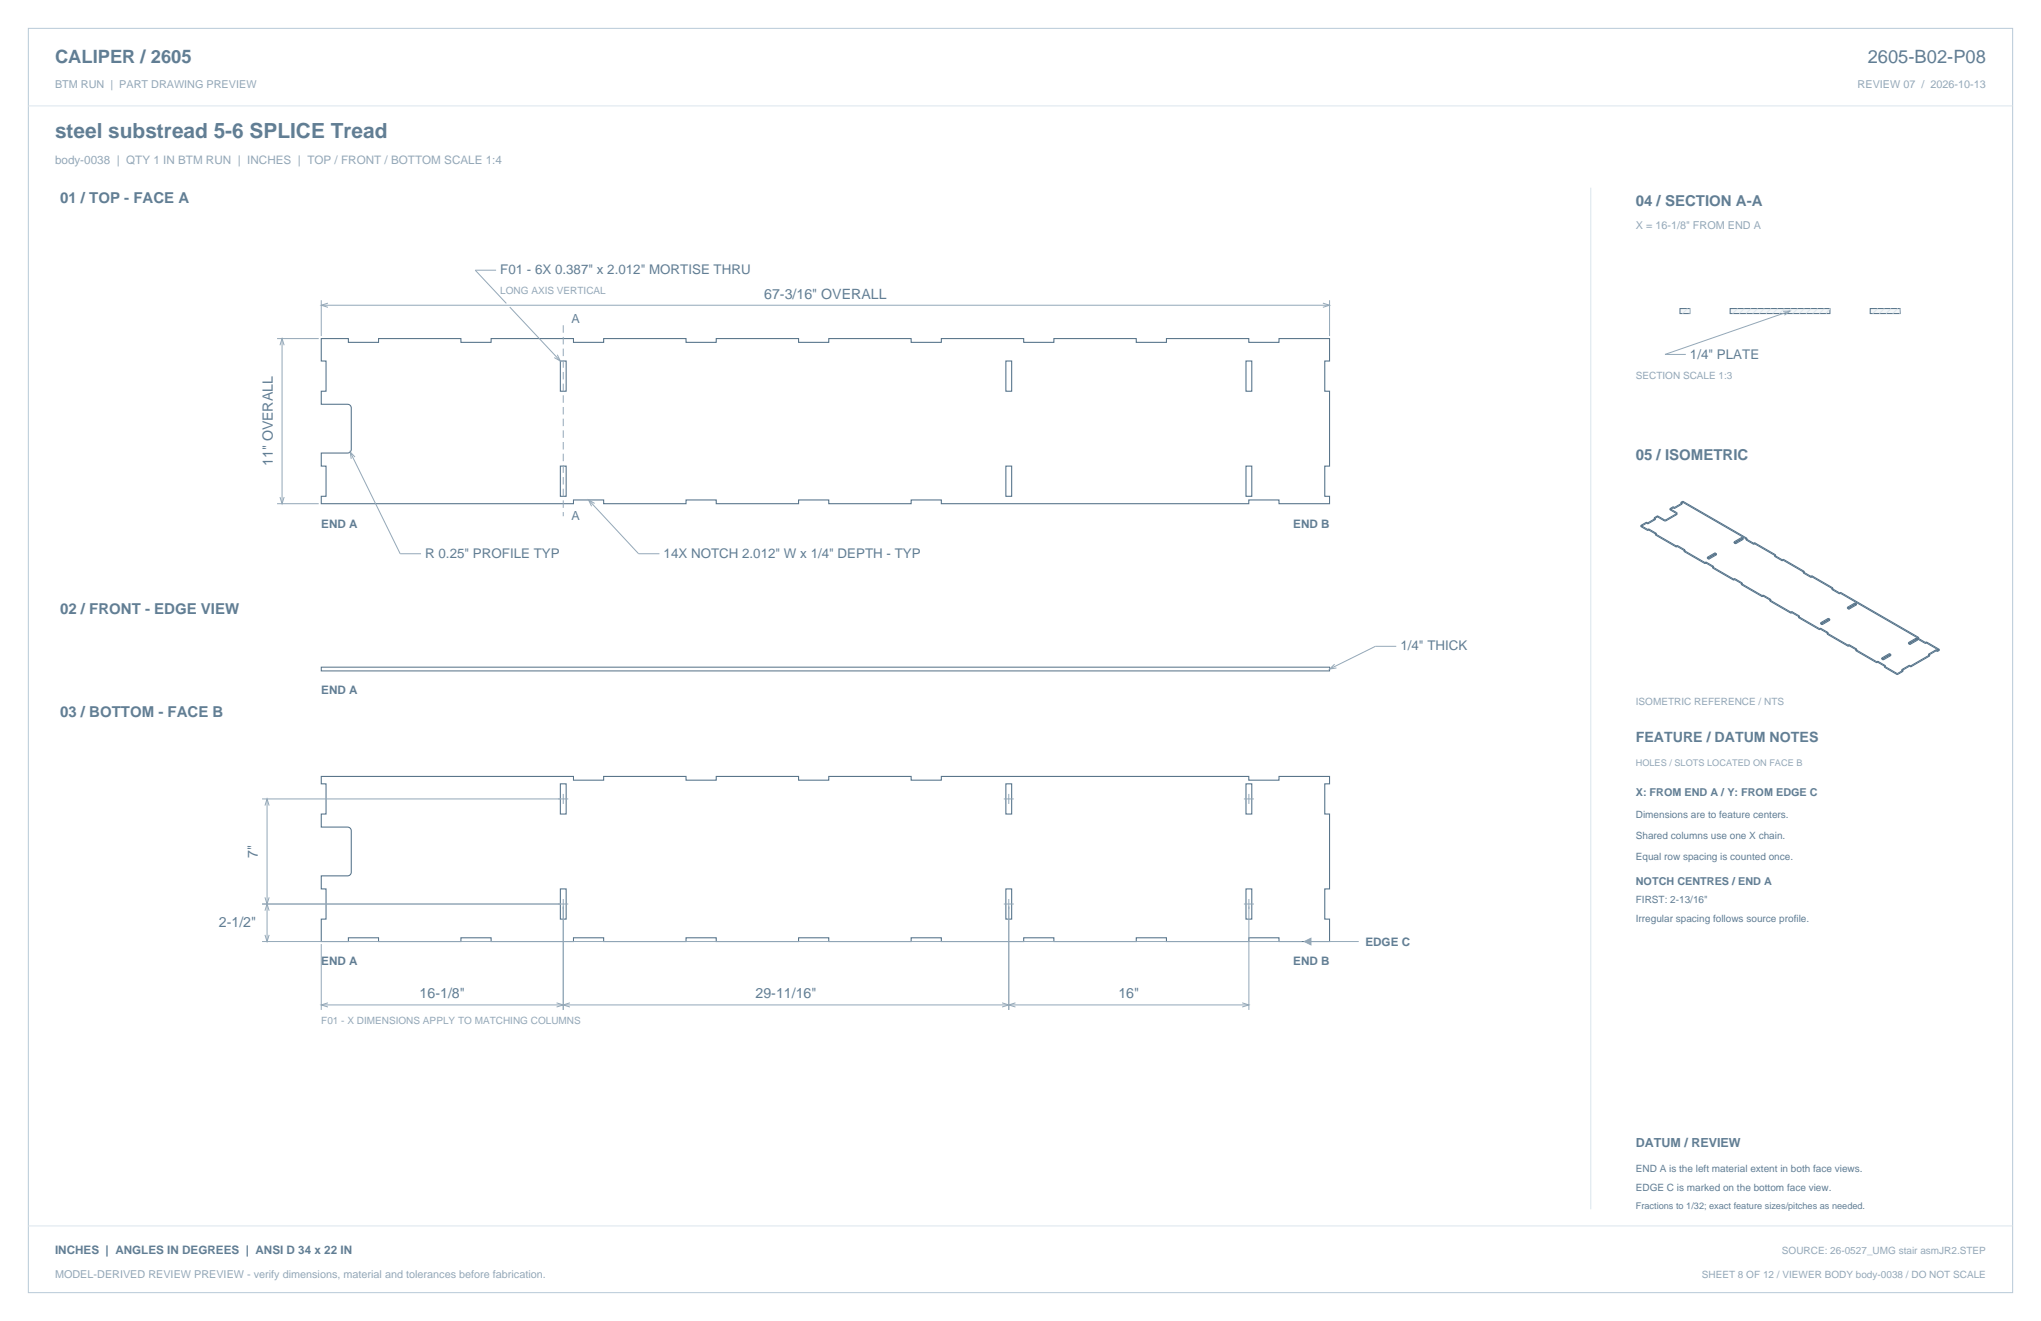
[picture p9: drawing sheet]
<svg xmlns="http://www.w3.org/2000/svg" width="864mm" height="559mm" viewBox="0 0 864 559" stroke-linecap="round" stroke-linejoin="round" font-family="sans-serif">
<path d="M12 12h839.6v534.8h-839.6z" fill="none" stroke="#b8cad8" stroke-width=".42"/>
<path d="M12 44.8h839.6M673.1 79.4v432.1" fill="none" stroke="#dbe5ed" stroke-width=".42"/>
<g fill="none" stroke="#536f85" stroke-width=".44">
<path d="M135.9 143.2h11.5v1.6h12.8v-1.6h34.8v1.6h12.8v-1.6h34.9v1.6h12.7v-1.6h34.9v1.6h12.8v-1.6h34.8v1.6h12.8v-1.6h34.8v1.6h12.8v-1.6h34.9v1.6h12.7v-1.6h34.9v1.6h12.8v-1.6h34.8v1.6h12.8v-1.6h21.4v9.5h-2.1v12.8h2.1v31.7h-2.1v12.7h2.1v3.2h-21.4v-1.6h-12.8v1.6h-130.1v-1.6h-12.8v1.6h-34.8v-1.6h-12.8v1.6h-34.8v-1.6h-12.8v1.6h-34.9v-1.6h-12.7v1.6h-106.8v-3.2h2.1v-12.7h-2.1v-5.6h11.3l1-.5 .4-1v-17.5l-.2-.9-1.3-.7h-11.2v-5.5h2.1v-12.8h-2.1zM237.1 152.7h2.5v12.8h-2.5zM425.6 152.7h2.5v12.8h-2.5zM527.2 152.7h2.5v12.8h-2.5zM237.1 197.2h2.5v12.7h-2.5zM425.6 197.2h2.5v12.7h-2.5zM527.2 197.2h2.5v12.7h-2.5zM135.9 328.4h106.8v1.6h12.7v-1.6h34.9v1.6h12.8v-1.6h34.8v1.6h12.8v-1.6h34.8v1.6h12.8v-1.6h130.1v1.6h12.8v-1.6h21.4v3.2h-2.1v12.7h2.1v31.7h-2.1v12.8h2.1v9.5h-21.4v-1.6h-12.8v1.6h-34.8v-1.6h-12.8v1.6h-34.9v-1.6h-12.7v1.6h-34.9v-1.6h-12.8v1.6h-34.8v-1.6h-12.8v1.6h-34.8v-1.6h-12.8v1.6h-34.9v-1.6h-12.7v1.6h-34.9v-1.6h-12.8v1.6h-34.8v-1.6h-12.8v1.6h-11.5v-9.5h2.1v-12.8h-2.1v-5.5h11.3l1-.5 .4-1.1v-17.5l-.2-.8-1.3-.7h-11.2v-5.6h2.1v-12.7h-2.1zM237.1 331.6h2.5v12.7h-2.5zM425.6 331.6h2.5v12.7h-2.5zM527.2 331.6h2.5v12.7h-2.5zM237.1 376h2.5v12.8h-2.5z"/>
<path d="M425.6 376h2.5v12.8h-2.5zM527.2 376h2.5v12.8h-2.5z"/>
</g>
<g fill="none" stroke="#93a8b9" stroke-width=".42">
<path d="M209.9 114.3h-8.8l13.1 14M135.9 127v15.2M135.9 129.1h426.7M138.8 128.2l-2.9 .9 2.9 .9M215.7 129.9l21.4 22.8M559.7 128.2l2.9 .9-2.9 .9M562.6 127v15.2M117.2 143.2h17.7M118.5 146.1l.8-2.9 .9 2.9M119.3 143.2v69.9M235.8 150.1l1.3 2.6-2.6-1.4M148.2 191.2l21.1 43h8.9"/>
<path d="M150.2 193.3l-2-2.1 .4 2.9M117.2 213.1h17.7M118.5 210.3l.8 2.8 .9-2.8M249 211.5l21.2 22.7h8.8M251.6 213l-2.6-1.5 1.3 2.7M590.8 273.4h-8.8l-19.4 9.6M564.7 281l-2.1 2 2.9-.4M110.9 338h129.5M113 338v60.3M238.3 335.8v4.3M424.7 338h4.3M426.8 335.8v4.3"/>
<path d="M526.3 338h4.3M528.4 335.8v4.3M112.1 340.8l.9-2.8 .9 2.8M112.1 379.6l.9 2.8 .9-2.8M110.9 382.4h129.5M110.9 398.3h439.9M112.1 385.2l.9-2.8 .9 2.8M112.1 395.5l.9 2.8 .9-2.8M135.9 399.3v27.9M238.3 380.3v46.9M424.7 382.4h4.3M426.8 380.3v46.9"/>
<path d="M526.3 382.4h4.3M528.4 380.3v46.9M551.9 398.3h23M135.9 425.1h392.5M138.8 424.2l-2.9 .9 2.9 .9M235.5 424.2l2.8 .9-2.8 .9M241.1 424.2l-2.8 .9 2.8 .9M424 424.2l2.8 .9-2.8 .9M429.7 424.2l-2.9 .9 2.9 .9M525.6 424.2l2.8 .9-2.8 .9"/>
</g>
<path d="M238.3 137.6v80.8" fill="none" stroke="#93a8b9" stroke-width=".42" stroke-dasharray="3.2 1.8" stroke-linecap="butt"/>
<path d="M135.9 282.2h426.7v1.6h-426.7z" fill="none" stroke="#536f85" stroke-width=".42"/>
<path d="M551.9 398.3l2.8-1.4v2.8z" fill="#93a8b9" stroke="#93a8b9" stroke-width=".42"/>
<path d="M710.8 130.5h4.2v2.1h-4.2z" fill-rule="evenodd" fill="#f2f6f9" stroke="#536f85" stroke-width=".42"/>
<path d="M714 130.5l-2.1 2.1M715 130.5l-.3 2.1" fill="none" stroke="#dbe5ed" stroke-width=".42"/>
<path d="M732.1 130.5h42.2v2.1h-42.2z" fill-rule="evenodd" fill="#f2f6f9" stroke="#536f85" stroke-width=".42"/>
<g fill="none" stroke="#dbe5ed" stroke-width=".42">
<path d="M735.2 130.5l-2.1 2.1M738.1 130.5l-2.2 2.1M740.9 130.5l-2.1 2.1M743.7 130.5l-2.1 2.1M746.5 130.5l-2.1 2.1M749.4 130.5l-2.2 2.1M752.2 130.5l-2.1 2.1M755 130.5l-2.1 2.1M757.8 130.5l-2.1 2.1M760.6 130.5l-2.1 2.1M763.5 130.5l-2.2 2.1M766.3 130.5l-2.1 2.1"/>
<path d="M769.1 130.5l-2.1 2.1M771.9 130.5l-2.1 2.1M774.3 130.5l-1.7 2.1"/>
</g>
<path d="M791.3 130.5h12.7v2.1h-12.7z" fill-rule="evenodd" fill="#f2f6f9" stroke="#536f85" stroke-width=".42"/>
<path d="M794.5 130.5l-2.1 2.1M797.3 130.5l-2.1 2.1M800.2 130.5l-2.2 2.1M803 130.5l-2.1 2.1M804 130.5l-.3 2.1M12 518.6h839.6" fill="none" stroke="#dbe5ed" stroke-width=".42"/>
<path d="M754.5 131.7l2.9-.1-2.4 1.7M757.4 131.6l-52.9 18.3h8.8" fill="none" stroke="#93a8b9" stroke-width=".42"/>
<g fill="none" stroke="#536f85" stroke-width=".42">
<path d="M699.9 219v.5M699.9 219l.5 .3M699.9 219.5l.5 .3M700.4 219.3v.5M700.4 219.3l-3.2 1.9M700.4 219.8l-3.2 1.8M701.3 218.2l-1.4 .8M701.3 218.7l-1.4 .8M701.3 218.7l2.9 1.6M701.3 218.2v.5M701.3 218.2l2.9 1.6M704.2 219.8h.8"/>
<path d="M704.2 219.8v.5M705 219.8v.5M706.6 215.6l2.8 1.7M706.6 215.2v.4M706.6 215.2l2.8 1.6M708 214.4l-1.4 .8M708 214.8l-1.4 .8M708 214.4l.5 .3M708 214.8l.5 .3M708 214.4v.4M708.5 214.7v.4M709.4 217.3v.4"/>
<path d="M709.4 216.8v.5M709.4 217.7l-4.4 2.6M709.4 216.8v.9M709.4 217.3l-4.4 2.5M711.2 212.5l.6 .3M711.2 212.5v.4M711.2 212.9l.6 .3M711.8 212.8l-3.3 1.9M711.8 212.8v.4M711.8 213.2l-3.3 1.9M712 212.5l30 17.3M712 212.5l-.8 .4"/>
<path d="M712 212l27.2 15.7M712 212l-.8 .5M712 212v.5M694.3 222.3l2.9 1.7M694.3 222.3v.4M694.3 222.7l2.9 1.7M696.7 220.9l.5 .3M696.7 220.9l-2.4 1.4M696.7 221.3l.5 .3M696.7 220.9v.4M696.7 221.3l-2.4 1.4M697.2 224v.4"/>
<path d="M697.2 221.2v.4M697.6 224.2l11.7 6.8M697.6 223.7v.5M697.6 223.7l3.2 1.9M697.6 223.7l-.4 .3M697.6 224.2l-.4 .2M700.4 226.3l8.9 5.1M700.8 225.6l-.4 .2v.5M700.8 225.6v.5l-.4 .2M704.2 220.3h.8M709.3 231v.4M709.7 231.2l11.7 6.7"/>
<path d="M709.7 230.7l-.4 .3M709.7 230.7v.5M709.7 231.2l-.4 .2M709.7 230.7l3.3 1.9M712.5 233.3l8.9 5.1M713 232.6l-.5 .2v.5M713 232.6v.5l-.5 .2M721.4 237.9v.5M721.8 238.2l11.7 6.7M721.8 237.7l-.4 .2M721.8 237.7l3.3 1.9M721.8 238.2l-.4 .2"/>
<path d="M721.8 237.7v.5M722.4 235.7v.5M722.4 235.7l.6 .4M722.4 236.2l.6 .4M723 236.1v.5M725.1 239.6v.5l-.4 .2M725.1 239.6l-.4 .2v.5M725.7 233.9l.6 .3M725.7 233.9v.4M725.7 234.3l-3.3 1.9M725.7 233.9l-3.3 1.8M725.7 234.3l.6 .4"/>
<path d="M726.3 234.7l-3.3 1.9M726.3 234.2l-3.3 1.9M726.3 234.2v.5M733.7 229.7l.6 .3M733.7 229.2l.6 .4M733.7 229.2v.5M734.3 229.6v.4M737 227.3l.6 .4M737 227.8l-3.3 1.9M737 227.3l-3.3 1.9M737 227.8l.6 .4M737 227.3v.5"/>
<path d="M737.6 228.2l-3.3 1.8M737.6 227.7l-3.3 1.9M737.6 227.7v.5M738.8 228.4l3.2 1.9M739.2 227.7v.5l-.4 .2M739.2 227.7l-.4 .2v.5M742 229.8v.5M742.4 230l11.7 6.8M742.4 229.6l8.9 5.1M742.4 230l-.4 .3M742.4 229.6l-.4 .2M742.4 229.6v.4"/>
<path d="M750.9 235.4l3.2 1.9M751.3 234.7v.5l-.4 .2M751.3 234.7l-.4 .2v.5M754.1 236.8v.5M754.5 237l11.8 6.8M754.5 237l-.4 .3M754.5 236.6l-.4 .2M754.5 236.6l8.9 5.1M754.5 236.6v.4M724.7 240.3l8.8 5.1M733.5 244.9v.5M733.9 245.2l11.7 6.7"/>
<path d="M733.9 244.7v.5M733.9 244.7l3.3 1.9M733.9 244.7l-.4 .2M733.9 245.2l-.4 .2M736.8 247.3l8.8 5.1M737.2 246.6v.5l-.4 .2M737.2 246.6l-.4 .2v.5M745.6 251.9v.5M746 252.2l11.8 6.7M746 251.7l3.3 1.9M746 251.7l-.4 .2M746 251.7v.5"/>
<path d="M746 252.2l-.4 .2M748.9 254.3l8.9 5.1M749.3 253.6l-.4 .2v.5M749.3 253.6v.4l-.4 .3M757.8 258.9v.5M758.2 259.2l11.7 6.7M758.2 258.7v.5M758.2 258.7l3.2 1.9M758.2 258.7l-.4 .2M758.2 259.2l-.4 .2M763 242.4l3.3 1.9M763.4 241.7v.4l-.4 .3"/>
<path d="M763.4 241.7l-.4 .2v.5M766.3 243.8v.5M766.7 244l11.7 6.8M766.7 243.6l8.8 5.1M766.7 243.6v.4M766.7 243.6l-.4 .2M766.7 244l-.4 .3M775.1 249.4l3.3 1.8M775.5 248.7l-.4 .2v.5M775.5 248.7v.4l-.4 .3M778.4 250.8v.4M778.8 251l35.9 20.8"/>
<path d="M778.8 250.6l33.1 19.1M778.8 251l-.4 .2M778.8 250.6l-.4 .2M778.8 250.6v.4M781.7 256.9v.5M781.7 257.4l.6 .3M781.7 256.9l.6 .4M782.3 257.3v.4M784.9 255.5l-3.2 1.9M784.9 255l.6 .4M784.9 255.5l.6 .3M784.9 255v.5"/>
<path d="M784.9 255l-3.2 1.9M785.5 255.8l-3.2 1.9M785.5 255.4v.4M785.5 255.4l-3.2 1.9M761 261.3l8.9 5.1M761.4 260.6v.4l-.4 .3M761.4 260.6l-.4 .2v.5M769.9 265.9v.5M770.3 266.2l11.7 6.7M770.3 265.7l3.2 1.9M770.3 266.2l-.4 .2M770.3 265.7v.5"/>
<path d="M770.3 265.7l-.4 .2M770.4 263.4l.6 .4M770.4 263.4v.5M770.4 263.9l.6 .4M771 263.8v.5M773.1 268.3l8.9 5.1M773.5 267.6v.4l-.4 .3M773.5 267.6l-.4 .2v.5M773.6 261.5l-3.2 1.9M773.6 261.5l.6 .4M773.6 262l.6 .4M773.6 261.5v.5"/>
<path d="M773.6 262l-3.2 1.9M774.2 261.9l-3.2 1.9M774.2 261.9v.5M774.2 262.4l-3.2 1.9M782 272.9v.5M782.4 273.2l11.7 6.7M782.4 272.7l3.2 1.9M782.4 273.2l-.4 .2M782.4 272.7v.5M782.4 272.7l-.4 .2M785.2 275.3l8.9 5.1M785.6 274.6v.4l-.4 .3"/>
<path d="M785.6 274.6l-.4 .2v.5M794.1 279.9v.5M794.5 279.7l3.3 1.9M794.5 279.7l-.4 .2M794.5 279.7v.4M796.2 278.3l.6 .4M796.2 278.8l.6 .4M796.2 278.3v.5M796.8 278.7v.5M799.5 276.9l.6 .4M799.5 276.5l-3.3 1.8M799.5 276.5l.6 .3"/>
<path d="M799.5 276.5v.4M799.5 276.9l-3.3 1.9M800.1 276.8v.5M800.1 276.8l-3.3 1.9M800.1 277.3l-3.3 1.9M807.5 272.3l.6 .3M807.5 271.8l.6 .4M807.5 271.8v.5M808.1 272.2v.4M810.8 269.9l-3.3 1.9M810.8 269.9l3.9 2.3M810.8 270.4l.6 .4"/>
<path d="M810.8 270.4l-3.3 1.9M810.8 269.9v.5M811.4 270.8v-.5l-3.3 1.9M811.4 270.8l-3.3 1.8M811.5 269.9l.4-.2v.4l-.4 .3zM814.7 271.8v.4M815.1 272l-.4 .2M815.1 272l5.5 3.1M815.1 271.5v.5M815.1 271.5l5.5 3.2M815.1 271.5l-.4 .3M816 277.2l.5 .3"/>
<path d="M816 276.7l.5 .3M816 276.7v.5M816.5 277.5l-8 4.6M816.5 277l-8 4.7M816.5 277v.5M819.2 274.8l-3.2 1.9M819.2 275.3l-3.2 1.9M819.2 274.8l.6 .3M819.2 275.3l.6 .3M819.2 274.8v.5M819.8 275.1v.5M820.6 274.7v.4"/>
<path d="M820.6 275.1l-.8 .5M820.6 274.7l-.8 .4M794.5 280.1l8.3 4.8M794.5 280.1l-.4 .3M797.4 282.3l5.4 3.1M797.8 281.6l-.4 .2v.5M797.8 281.6v.4l-.4 .3M802.8 284.9v.5M804.7 283.2l.5 .3M804.7 283.7l.5 .3M804.7 283.2v.5M805.2 283.5v.5"/>
<path d="M805.2 284l-2.4 1.4M805.2 283.5l-2.4 1.4M807.9 281.8l.6 .3M807.9 281.4v.4M807.9 281.4l.6 .3M807.9 281.8l-3.2 1.9M807.9 281.4l-3.2 1.8M808.5 281.7v.4"/>
</g>
<text font-size="8.8" fill="#617e94" x="23.3" y="58.2">steel substread 5-6 SPLICE Tread</text>
<g font-size="7.8" fill="#617e94">
<text x="23.3" y="26.8">CALIPER / 2605</text>
<text x="790.3" y="26.8">2605-B02-P08</text>
</g>
<g font-size="6.3" fill="#617e94">
<text x="25.4" y="86.1">01 / TOP - FACE A</text>
<text x="692.1" y="87.1">04 / SECTION A-A</text>
<text x="692.1" y="194.4">05 / ISOMETRIC</text>
<text x="25.4" y="259.6">02 / FRONT - EDGE VIEW</text>
<text x="25.4" y="303.4">03 / BOTTOM - FACE B</text>
</g>
<g font-size="6" fill="#617e94">
<text x="323.4" y="126.3">67-3/16&quot; OVERALL</text>
<text x="115.5" y="197.2" transform="rotate(-90 115.5 197.2)">11&quot; OVERALL</text>
<text x="692.1" y="314">FEATURE / DATUM NOTES</text>
<text x="109.1" y="362.9" transform="rotate(-90 109.1 362.9)">7&quot;</text>
<text x="92.6" y="392.1">2-1/2&quot;</text>
<text x="177.6" y="422.3">16-1/8&quot;</text>
<text x="319.7" y="422.3">29-11/16&quot;</text>
<text x="473.2" y="422.3">16&quot;</text>
</g>
<g font-size="5.6" fill="#617e94">
<text x="211.7" y="116.1">F01 - 6X 0.387&quot; x 2.012&quot; MORTISE THRU</text>
<text x="715.1" y="151.7">1/4&quot; PLATE</text>
<text x="179.9" y="236">R 0.25&quot; PROFILE TYP</text>
<text x="280.8" y="236">14X NOTCH 2.012&quot; W x 1/4&quot; DEPTH - TYP</text>
<text x="592.6" y="275.2">1/4&quot; THICK</text>
</g>
<g font-size="5.3" fill="#617e94">
<text x="241.9" y="136.5">A</text>
<text x="241.9" y="220.1">A</text>
<text x="692.1" y="485.1">DATUM / REVIEW</text>
</g>
<text font-size="4.9" fill="#93a8b9" x="23.3" y="69.5">body-0038 | QTY 1 IN BTM RUN | INCHES | TOP / FRONT / BOTTOM SCALE 1:4</text>
<g font-size="4.9" fill="#617e94">
<text x="135.9" y="223.3">END A</text>
<text x="547.2" y="223.3">END B</text>
<text x="135.9" y="293.7">END A</text>
<text x="577.7" y="400">EDGE C</text>
<text x="135.9" y="408.2">END A</text>
<text x="547.2" y="408.2">END B</text>
<text x="23.3" y="530.6">INCHES | ANGLES IN DEGREES | ANSI D 34 x 22 IN</text>
</g>
<g font-size="4.6" fill="#93a8b9">
<text x="23.3" y="37">BTM RUN | PART DRAWING PREVIEW</text>
<text x="786" y="37">REVIEW 07 / 2026-10-13</text>
<text x="692.1" y="97">X = 16-1/8&quot; FROM END A</text>
<text x="23.3" y="540.5">MODEL-DERIVED REVIEW PREVIEW - verify dimensions, material and tolerances before fabrication.</text>
</g>
<g font-size="4.6" fill="#617e94">
<text x="692.1" y="336.9">X: FROM END A / Y: FROM EDGE C</text>
<text x="692.1" y="374.3">NOTCH CENTRES / END A</text>
</g>
<g font-size="4.2" fill="#93a8b9">
<text x="211.7" y="124.2">LONG AXIS VERTICAL</text>
<text x="692.1" y="160.5">SECTION SCALE 1:3</text>
<text x="692.1" y="298.1">ISOMETRIC REFERENCE / NTS</text>
<text x="135.9" y="433.2">F01 - X DIMENSIONS APPLY TO MATCHING COLUMNS</text>
<text x="754" y="530.6">SOURCE: 26-0527_UMG stair asmJR2.STEP</text>
<text x="720.1" y="540.5">SHEET 8 OF 12 / VIEWER BODY body-0038 / DO NOT SCALE</text>
</g>
<g font-size="4.2" fill="#617e94">
<text x="692.1" y="346.1">Dimensions are to feature centers.</text>
<text x="692.1" y="354.9">Shared columns use one X chain.</text>
<text x="692.1" y="363.7">Equal row spacing is counted once.</text>
<text x="692.1" y="382.1">FIRST: 2-13/16&quot;</text>
<text x="692.1" y="389.8">Irregular spacing follows source profile.</text>
<text x="692.1" y="495.7">END A is the left material extent in both face views.</text>
<text x="692.1" y="503.8">EDGE C is marked on the bottom face view.</text>
</g>
<text font-size="3.9" fill="#93a8b9" x="692.1" y="323.8">HOLES / SLOTS LOCATED ON FACE B</text>
<text font-size="3.9" fill="#617e94" x="692.1" y="511.5">Fractions to 1/32; exact feature sizes/pitches as needed.</text>
</svg>
